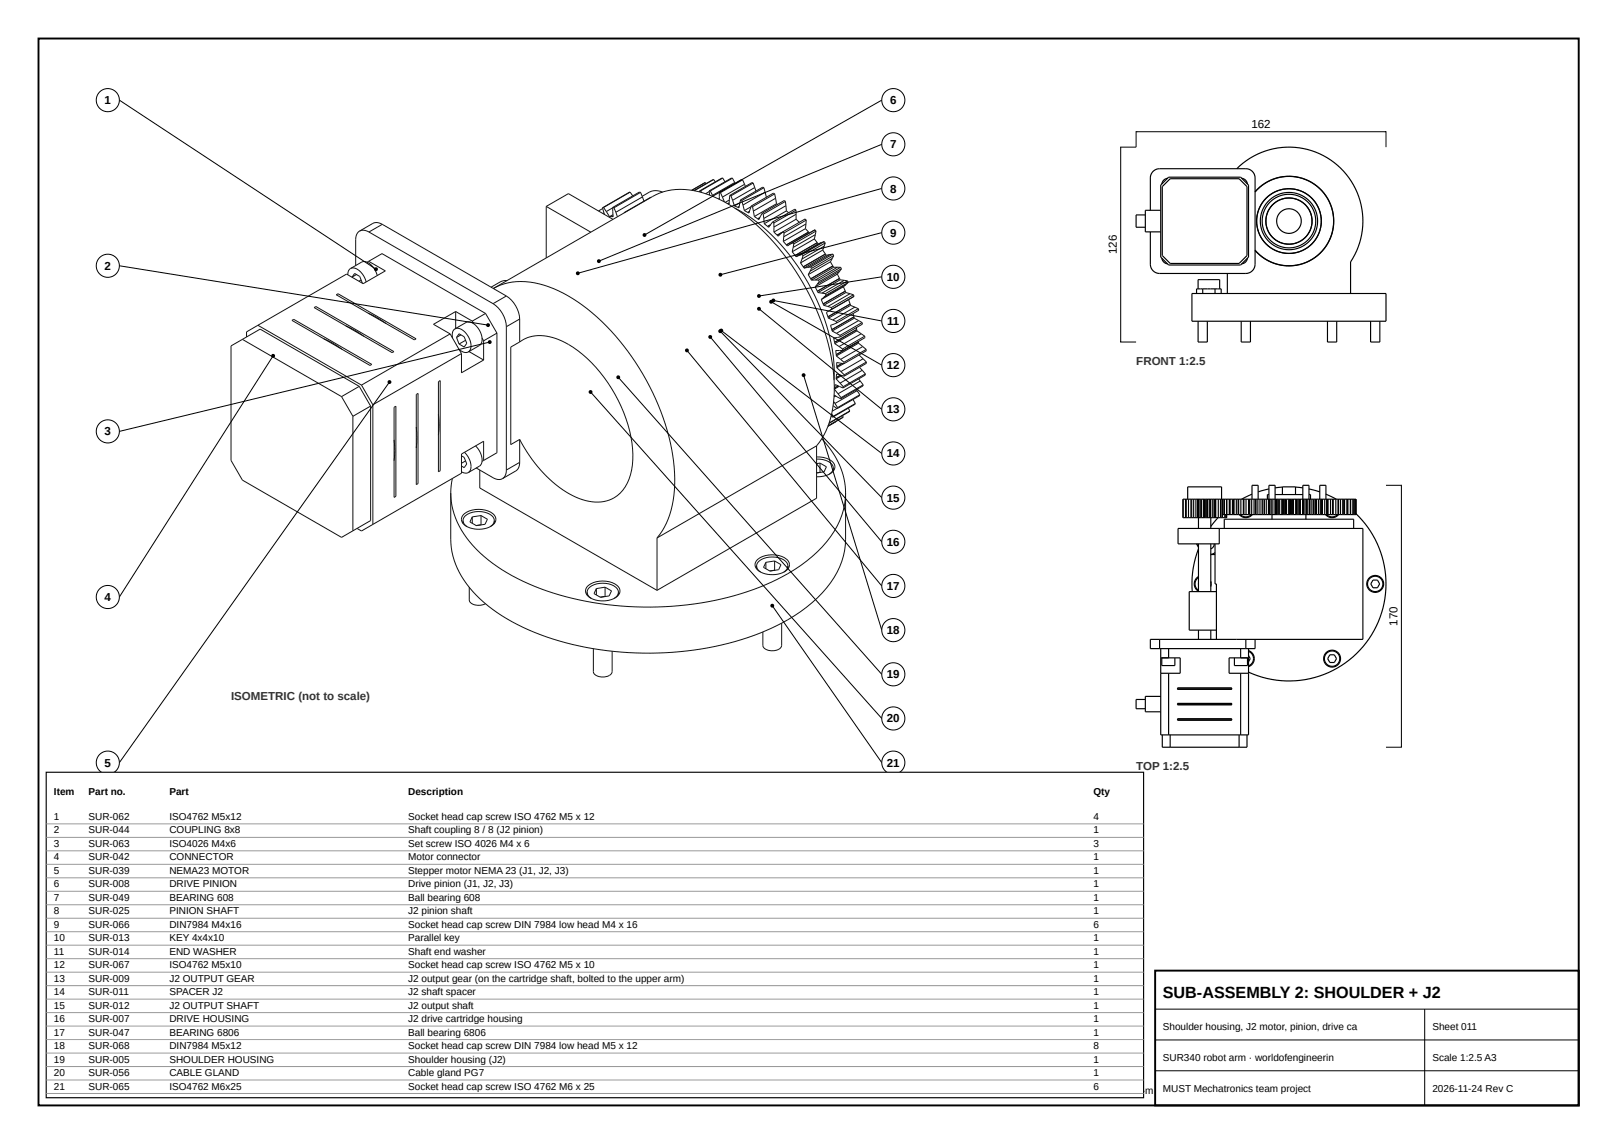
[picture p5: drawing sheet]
<svg xmlns="http://www.w3.org/2000/svg" width="420mm" height="297mm" viewBox="0 0 420 297" stroke-linecap="round" stroke-linejoin="round" font-family="sans-serif">
<path d="M10 10h400v277h-400zM300 252h110v35h-110z" fill="none" stroke="#000" stroke-width=".5"/>
<path d="M31 26l66.6 43.9M359.9 38.2v-4h-64.9v4h-4v50.6h4M359.9 126h4v68h-4M300 262h110M300 270h110M300 278h110M370 262v25" fill="none" stroke="#000" stroke-width=".26"/>
<g fill="none" stroke="#111" stroke-width=".26">
<path d="M99.3 58.2a2.45 2.45 0 0 0-2.5-.2l-3.4 2M99.3 58.2l28.8 16.7M99.3 58.2l-3.5 2M141.9 53.6l5.7-3.3 11.6 6.7M141.9 53.6v13.4M141.9 53.6l11.5 6.7M156.5 54l.5 1.7M156.5 54.1l-1.1 .7M156.7 53.9l.8 1M156.7 53.9l-.2 .1M156.8 55.3l-.3 .1M157.5 54.9l.8 1.4"/>
<path d="M159 56.2h.1M159 56.2l-.7 .1M159.1 53.9h.3M159.1 53.9l.1 2.4-.2-.1M159.1 54l-1.6 .9M159.2 55.7l-.9 .6M159.2 56.1l-.2 .1M159.4 53.9l.5 1.2M159.9 55.1l.5 1.2M162.1 55.2h.1M162.1 55.2v.1M163.6 49.9l-6.9 4"/>
<path d="M163.6 49.9l.7 1M163.6 49.9l-7.1 4.1M166.4 50l-7 3.9M166.4 50l.4 1.1M166.4 50l-.4-.1-6.9 4M166.8 51.1l-6.9 4M166.8 51.1l.4 1.1M169.1 51.2l-7 4M172.1 49.9a4 4 0 0 0-3.5 0l-1.8 1.1M179.6 49.4l3.6-2zM181.7 49.6v.2M181.9 49.6l.3 .4"/>
<path d="M181.9 49.6h-.2M183.2 47.4l.2 .3M184.2 49.6h.3M184.2 49.6l.1 1.1M184.2 49.7l-1 .6M184.5 49.6l.5 1.1M185 50.7l.2 .3M185.3 46.6l-5.1 2.9M185.3 46.6l.5 .6M185.3 46.6l-5 2.9M186.8 49.9l.3 .1M186.8 49.9v1.9"/>
<path d="M186.8 51.5l-.2 .1M187.1 50l.5 1.2M187.6 51.2l.5 1.2M187.7 46.2l-6 3.4M187.7 46.2l.6 1M187.7 46.2l-5.8 3.4M188.8 52.8l.3 .1M189.1 52.9h.1M189.4 52.7l-.3 .2M189.4 51.9l-1.1 .6M189.5 50.7l.3 .1M189.5 50.7l-.2 2.3-.2-.1"/>
<path d="M189.8 50.8l.5 1.2M190.2 46.3l-.3-.1-5.7 3.4M190.2 46.3l.6 1.1M190.2 46.3l-5.7 3.3M190.3 52l.4 1.5M190.7 53.5l.9 .3M190.8 47.4l.1 .2M190.8 47.4l-5.8 3.3M190.8 54a49.3 49.3 0 0 1 20.7 22.5 45.7 45.7 0 0 1 5.1 22.2M191.6 53.8v.1M192 53.7l-.4 .2M192 53.6l-.4 .2"/>
<path d="M192.1 52.7l-1.4 .8M192.3 51.9l.3 .2M192.3 51.9l-.4 2.1-.3-.1M192.6 52.1l.3 1.1M192.9 46.7l-.3-.1-5.8 3.3M192.9 46.7l.5 1.2M192.9 46.7l-5.8 3.3M192.9 53.2l.4 1.5M193.3 54.7l.9 .5M193.4 47.9l.2 .5M193.4 47.9l-5.8 3.3M194.2 55.2h.1"/>
<path d="M194.6 55l-.4 .2M194.6 54.9l-.4 .3M195 53.7l-1.7 1M195.1 53.5l.3 .2M195.1 53.5l-.6 1.8-.3-.1M195.4 53.7l.3 1.1M195.6 47.5l-.3-.1-5.8 3.3M195.6 47.5l.4 1.2M195.6 47.5l-5.8 3.3M195.7 54.8l.2 1.4M195.9 56.2l.9 .6M196 48.7l.3 .9"/>
<path d="M196 48.7l-5.7 3.3M196.8 56.8h.1M197.3 56.6l-.5 .2M197.3 56.5l-.5 .3M197.9 55.4l.3 .2M197.9 55.4l-.8 1.6-.3-.2M198.2 55.6l.2 1.1M198.4 56.7l.1 1.4M198.4 48.7l-.3-.1-5.8 3.3M198.4 48.7l.3 1.2M198.4 48.7l-5.8 3.4M198.5 58.1l.8 .7"/>
<path d="M198.7 49.9l.3 1.3M198.7 49.9l-5.8 3.3M199.3 58.8h.1M200.1 58.4l-.7 .4M200.1 58.4l-.8 .4M200.7 57.6l.3 .3M200.7 57.6l-1.1 1.4-.2-.2M201 57.9v1.1M201 59v1.3M201.2 50.3l-.3-.2-5.8 3.4M201.2 50.3l.2 1.2M201.2 50.3l-5.8 3.4"/>
<path d="M201.4 51.5l.3 1.4M201.4 51.5l-5.7 3.3M201.7 52.9l.2 .2M201.7 52.9l-5.8 3.3M204 52.3l-.3-.2-5.8 3.3M204 52.3l.1 1.1M204 52.3l-5.8 3.3M204.1 53.4l.1 1.4M204.1 53.4l-5.7 3.3M204.2 54.8l.6 .4M204.2 54.8l-5.7 3.3M206.7 54.6l-.3-.3-5.7 3.3"/>
<path d="M206.7 54.6v1M206.7 54.6l-5.7 3.3M206.7 55.6v1.3M206.7 56.9l.9 .8M206.7 56.9l-5.7 3.4M206.7 55.6l-5.7 3.4M209.2 59.4l.8 .9M209.2 59.4l-5.8 3.3M209.3 58.2l-.1 1.2M209.3 58.2l-5.8 3.3M209.4 57.2l-.3-.3-5.8 3.3M209.4 57.2l-.1 1"/>
<path d="M209.4 57.2l-5.8 3.3M211.6 59.7l-7.1 4.2-.3-.3M211.6 59.7l.3 .3M211.6 59.7l-5.7 3.3 .3 .3M81.6 79.8l.4-.2 20.3 11.7-.5 .2zM87.3 76.5l.5-.2 20.3 11.7-.5 .2zM91 69.7l2.9-1.6a2.99 2.99 0 0 1 3.4 1.9l.7 1.5M91 69.7a2.97 2.97 0 0 1 3.4 1.9l.7 1.6M91 69.7l-.1 .1a1.77 1.77 0 0 0-.6 1.5M91.4 71.9l.7-.9 1.3 .8 .7 1.7M91.4 71.9l.1 .1M92.6 71.3l-1.2 .6"/>
<path d="M93.4 60a2.42 2.42 0 0 0-1 2.2v6.7M93.4 60a2.43 2.43 0 0 1 2.4 .2M93.8 72.7l-.6 .3M94.1 73.5h.1M95.7 67.8l4.4 2.5-5.8 3.3-4.3-2.4-23 13.2M95.7 67.8l3.5-1.9 26.9 15.5M95.7 67.8l-.4 .3M95.8 60.2l32.2 18.6M128 78.8a7.6 7.6 0 0 1 3.5 6M128.1 74.9l41.4-23.9a17.5 17.5 0 0 1 15.6 0 50.6 50.6 0 0 1 21.4 19.2 57.4 57.4 0 0 1 10.2 31.6 22.1 22.1 0 0 1-4.6 13.9M128.1 74.9a17.6 17.6 0 0 1 15.6 0 51.3 51.3 0 0 1 22.4 20.8 56.9 56.9 0 0 1 9.1 30.1 22 22 0 0 1-4.6 13.9M128.1 74.9l3.4 1.9"/>
<path d="M131.5 76.8a7.7 7.7 0 0 1 3.5 6M131.5 76.8l-3.5 2M131.7 72.8l-1.4 .2-2.8 1.6M201 60.3l.8 .8M201.8 61.1h.1M203.2 60.3l-1.4 .8M203.3 60.2l-1.5 .9M203.3 60.2l.3 .3M203.3 60.2l-1.2 1.1-.3-.2M203.4 62.7l.8 .9M203.5 61.5l-.1 1.2M203.6 60.5l-.1 1"/>
<path d="M204.2 63.6h.1M205.7 65.4l.8 .9M206 64.2l-.3 1.2M206.2 63.3l-.2 .9M206.5 66.3v.1M206.5 66.4l.2 .2M207.6 66.3l-.9 .3M207.9 68.3l.7 1M208.3 67.2l-.4 1.1M208.3 66.1l.2 .3M208.3 66.1l-.7 .2M208.5 66.4l-.2 .8"/>
<path d="M208.6 69.3l.2 .3M209.8 69.4l-1 .2M209.9 71.3l.6 1.1M210 60.3h.1M210 60.3l-5.8 3.3M210 60.3l.2 .2M210.4 70.4l-.5 .9M210.5 69.3l.3 .4M210.5 69.3l-.7 .1M210.5 72.4h.1M210.6 72.4l.1 .3M210.8 69.7l-.4 .7"/>
<path d="M211.5 62l.7 1M211.5 62l-5.8 3.4M211.7 74.5l.6 1.1M211.7 72.7h.8M211.7 72.7h-1M211.7 60.9l-.2 1.1M211.7 60.9l-5.7 3.3M211.9 60l-.2 .9M211.9 60l-5.7 3.3M212.2 63h.1M212.2 63l-5.7 3.3M212.3 63l.2 .3"/>
<path d="M212.3 75.6h.1M212.3 63l-5.8 3.4M212.3 75.6l.1 .4M212.3 73.7l-.6 .8M212.4 76l1.1 .1M212.5 63.3l-5.8 3.3M212.5 72.7l.3 .4M212.8 73.1l-.5 .6M213.3 77.8l.5 1.1M213.3 63l-.8 .3M213.3 63l-5.7 3.3M213.5 76.1l.8 .1"/>
<path d="M213.7 64.9l.7 1.1M213.7 64.9l-5.8 3.4M213.8 78.9h.1M213.8 78.9l.1 .4M213.9 79.3l1.1 .3M214 77.2l-.7 .6M214 63.9l-.3 1M214 63.9l-5.7 3.3M214 62.7l-.7 .3M214 62.7l.3 .4M214 62.7l-5.7 3.4M214.3 63.1l-.3 .8"/>
<path d="M214.3 63.1l-5.8 3.3M214.3 76.2l.2 .4M214.4 66l.2 .3M214.4 66l-5.8 3.3M214.5 76.6l-.5 .6M214.6 66.3l-5.8 3.3M215 79.6l.9 .2M215.5 66.1l-.9 .2M215.5 66.1l-5.7 3.3M215.7 68l.6 1.1M215.7 68l-5.8 3.3M215.9 79.8l.1 .4-.6 .4"/>
<path d="M216.1 67.1l-.4 .9M216.1 67.1l-5.7 3.3M216.3 66l-.8 .1M216.3 66l.2 .4M216.3 66l-5.8 3.3M216.3 69.1h.1M216.3 69.1l-5.8 3.3M216.3 69.1l.2 .3M216.3 69.1l-5.7 3.3M216.5 69.4l-5.8 3.3M216.5 66.4l-.4 .7M216.5 66.4l-5.7 3.3"/>
<path d="M217.5 71.2l.5 1.1M217.5 71.2l-5.8 3.3M217.5 69.4h-1M217.5 69.4h.8M217.5 69.4l-5.8 3.3M218 72.3h.1M218 72.3l-5.7 3.3M218 72.3l.2 .3M218.1 70.4l-.6 .8M218.1 70.4l-5.8 3.3M218.2 72.6l1 .2M218.2 72.6l-5.8 3.4"/>
<path d="M218.3 69.4l.2 .4M218.3 69.4l-5.8 3.3M218.5 69.8l-.4 .6M218.5 69.8l-5.7 3.3M219 74.4l.5 1.2M219 74.4l-5.7 3.4M219.2 72.8l.9 .1M219.2 72.8l-5.7 3.3M219.5 75.6h.1M219.5 75.6l-5.7 3.3M219.5 75.6l.2 .3M219.7 75.9l1.1 .3"/>
<path d="M219.7 75.9l-5.8 3.4M219.7 73.8l-.7 .6M219.7 73.8l-5.7 3.4M220.1 72.9l.2 .4M220.1 72.9l-5.8 3.3M220.3 73.3l-.6 .5M220.3 73.3l-5.8 3.3M220.4 77.8l.4 1.1M220.8 76.2l.8 .3M220.8 76.2l-5.8 3.4M220.8 78.9h.1M220.8 78.9l-5.8 3.3"/>
<path d="M220.8 78.9l.1 .4M220.8 78.9l-5.8 3.4M220.9 79.3l1.1 .4M220.9 79.3l-5.8 3.3M221.6 76.5l.2 .4M221.6 76.5l-5.7 3.3M221.8 76.9l-.6 .4M221.8 76.9l-7.2 4.2 .4 1.1M222 79.7l.9 .4M222 79.7l-5.7 3.4M62.9 88.1l25.8 14.9M67 84.4l26.9 15.6"/>
<path d="M67 84.4l-3 1.8v1.3M75.8 83.2l.5-.3 20.2 11.7-.4 .3zM84.1 87.9l2.3 1.2 2.4 1.5M89.8 84.6l2.4 1.2 2.3 1.5M93.9 100l2.9 5.1M95.6 81.3l2.3 1.1 2.4 1.6M113.9 99.1l.4-.3v23.4l-.4 .3zM116.9 86.7l-23 13.3M116.9 86.7l2.9 5.1M118.2 85.4l2.8-1.7a2.86 2.86 0 0 1 3.3 1.7 3.5 3.5 0 0 1 .4 4.2l-3.1 1.8M118.2 85.4a2.85 2.85 0 0 1 3.2 1.7 3.5 3.5 0 0 1 .4 4.2l-.2 .1M118.2 85.4a2.15 2.15 0 0 0-.7 2.4"/>
<path d="M118.3 80.9l-5.7 3.3 4.3 2.5M118.3 80.9l4.3 2.5M118.3 80.9v4.4M118.6 87.6l.6-.9 1.3 .7 .7 1.7-.7 1-1.3-.8M118.6 87.6l.6 1.7M119.2 90.7a2.18 2.18 0 0 0 2.4 .7M119.7 86.9l-1.1 .7M119.8 91.8l-23 13.3M119.8 91.8v5l5.8-3.3M120.9 88.3l-1.7 1M121.8 91.3l3.8 2.2M122.6 83.4l.5 .7"/>
<path d="M125.2 87.8l.4 .7M125.6 88.5v5M126.1 81.4l-3.5 2M126.1 81.4l3 5.1M129.1 86.5l-3.5 2M129.1 86.5v31l-3.5 2M131.5 84.8v37.2M135 88.8a10.1 10.1 0 0 1 10.2-.6 33.4 33.4 0 0 1 16.1 17.3 27.3 27.3 0 0 1 2.4 17.7 9.1 9.1 0 0 1-12.4 6.5 29.9 29.9 0 0 1-15.2-13.5l-1.1-2.1M135 82.8v6M135 88.8l-2.4 1.3v25.3l2.4-1.3M135 82.8l-3.5 2M215 82.2v.1"/>
<path d="M215 82.3l.1 .3M215.1 82.6l1.2 .5M216 85.6h.1M216 85.6l.1 .3M216.1 85.9l1.1 .6M216.3 83.1l.9 .4M216.7 88.9h.1M216.8 89.2l1.1 .8M217.1 98.3l1.1 1.2M217.2 83.5l.1 .4M217.2 98.1l-.1 .2M217.2 92.1v.3"/>
<path d="M217.2 92.1h.1M217.2 98v.1M217.2 92.4l1.1 .9M217.2 86.5l.9 .6M217.3 83.9l-1.6 .5 .3 1.2M217.3 95.5l1.1 1M217.3 95.1v.4M217.9 90l.9 .6M218.1 87.1l.1 .4M218.2 99.5l.8 .9M218.2 87.5l-1.7 .3 .3 1.4M218.3 97.4l-1.1 .7"/>
<path d="M218.3 93.3l.9 .7M218.4 96.5l.8 .8M218.6 97.5l-1.5 .8M218.7 94.3l-1.4 .8M218.7 94.3l-1.4 .9M218.8 90.6l.1 .4M218.9 91h-1.9l.2 1.1M219.2 94.4l-1.9 1.1M219.2 94v.4M219.2 94.4l-1.9-.3v1M219.2 97.7l-1.9-.6-.1 .9M219.2 97.3v.4"/>
<path d="M221.5 81.4l.3 .9M221.8 82.3h.1M221.8 82.3l-5.8 3.3M221.8 82.3l.1 .3M221.9 82.6l1.1 .6M221.9 82.6l-5.8 3.3M222.4 85.1l.1 .4M222.5 85.5v.4M222.5 85.5l-5.8 3.4M222.5 85.9l1.2 .7M222.5 85.9l-5.7 3.3M222.9 80.1l.1 .4-5.7 3.4"/>
<path d="M222.9 80.1l-5.7 3.4M222.9 88.7h.1M222.9 88.7v.1M222.9 88.8l.1 .3M222.9 88.8l-5.7 3.3M222.9 88.7l-5.7 3.4M223 89.1l1.1 .9M223 89.1l-5.8 3.3M223 98.4l.4 .5M223 83.2l.9 .5M223 83.2l-5.8 3.3M223.1 92.2l1 .9"/>
<path d="M223.2 95.4l.7 .7M223.4 98.9l.8 1M223.4 98.9l-5.8 3.3M223.7 86.6l.9 .7M223.7 86.6l-5.8 3.4M223.9 83.7l.1 .4-5.8 3.4M223.9 83.7l-5.8 3.4M223.9 96.1l.8 1M223.9 96.1l-5.7 3.4M224.1 90l.8 .7M224.1 90l-5.8 3.3M224.1 93.1l.9 .9"/>
<path d="M224.1 93.1l-5.7 3.4M224.2 99.9l-.1 .3-5.8 3.3M224.2 99.9l-5.8 3.3M224.6 87.3v.4l-5.7 3.3M224.6 87.3l-5.8 3.3M224.7 97.1v.3l-5.8 3.3M224.7 97.1l-5.7 3.3M224.9 90.7l.1 .4-5.8 3.3M224.9 90.7l-5.7 3.3M225 94v.3l-5.8 3.4M225 94l-5.8 3.3M88.7 103l2.9 5.1"/>
<path d="M91.6 108.1v29.7M93.3 100.3l-25.7-14.9-7.6 4.4v29.7l2.9 5.1 25.8 14.9 2.9-1.7M93.3 100.3l2.9 5.1M93.3 100.3l-4.6 2.7M96.2 105.4v29.8l-4.6 2.6M96.2 105.4l-4.6 2.7M96.8 105.1v31M102.3 114.2l.2 2.8-.2 2.6M102.3 105.7l.5-.2v23.4l-.5 .2zM108.1 110.9l.2 2.8-.2 2.6M108.1 102.4l.5-.3v23.4l-.5 .3zM113.9 107.5l.1 2.9-.1 2.6"/>
<path d="M119.8 118.3l.7 .4 .7 1.8-.7 .9-.7-.4M120.6 117.4a4.8 4.8 0 0 1 1.5 4.7l-.5 .6M120.9 119.7l-1.1 .6M123.5 115.8a4.8 4.8 0 0 1 1.5 4.6l-.5 .6-2.9 1.7M125.6 119.5v-4.9l-5.8 3.3v5l-23 13.2M125.6 119.5l-.4 .3M135 114.1v5.9M212.1 118.6a4.7 4.7 0 0 1 4.5 1.8 2.01 2.01 0 0 1-1.4 2.8l-1.3 .4-1.8 .2M212.1 119.2a4.2 4.2 0 0 1 4.2 1.9l.1 .4M212.1 115.7v13.6l-41.5 24M212.1 115.7l-41.5 24M213.4 113.9a20.6 20.6 0 0 1 6.2 14.1"/>
<path d="M215.8 108l.4 .3M215.9 108h-.1M216 107.4l.4 .7M216.4 105.4l1 .7M216.4 108.1l-.2 .2M216.5 104.3l.3 .4M216.6 102.9l.3-.2-.3 .2M216.6 102.6l1.7 .9M216.7 101l.9 1.2M216.7 100.8v.2M216.7 100.7v.1M216.8 104.7l.7 1.1"/>
<path d="M217 109.5l-2 1.2M217 102.8l-.4 .3M217.4 106l-1.3 .7M217.5 105.8l-.1 .3M217.6 102.2l.8 1M217.7 100.2l-1 .6M217.9 100.3l-1.2 .7M218.4 103.2l-.1 .3M218.8 107.9l.2 .4M218.9 100.7l-2-.9-.2 .9M219 108.3l-4 2.3M219 108.3l-3.9 2.3"/>
<path d="M219 100.4l-.1 .3M220.3 106l.4 .7M220.7 106.7l-5.4 3.2M220.7 106.7l-5.4 3.1M221.5 103.7l.6 1.1M222.1 104.8l-5.9 3.5M222.1 104.8l-5.7 3.3M222.4 101.2l.2 .2M222.6 101.4l.7 1.1M222.6 101.4l-5.8 3.3M223.3 102.5l-.1 .3-5.8 3.3M223.3 102.5l-5.8 3.3"/>
<path d="M96.8 136.1l-2.9 1.8-1.2-.7M117.1 128v12a22.1 22.1 0 0 0 8.6 16.4 58.1 58.1 0 0 0 28.3 12 82.3 82.3 0 0 0 46.4-5.3 37.4 37.4 0 0 0 16.2-13.2 19 19 0 0 0 3-9.9v-12M117.1 128a22.1 22.1 0 0 0 8.6 16.5 58.3 58.3 0 0 0 28.3 11.9 82.3 82.3 0 0 0 46.4-5.3 37.4 37.4 0 0 0 16.2-13.1 19 19 0 0 0 3-10M117.5 124.2l-.4 3.8M119.8 122.5l1 .3 .8-.1M120.2 135.2a2.53 2.53 0 0 1 2.5-2.2 4.8 4.8 0 0 1 5.6 1.7l.1 .5M120.2 135.2l.3 .8 .8 .7M120.2 135.2v.7M120.4 133.6a6.3 6.3 0 0 1 8 .2 1.86 1.86 0 0 1-.9 2.8 6.5 6.5 0 0 1-7.2-.7 1.67 1.67 0 0 1 .1-2.3zM122.6 134.2v1.7M123.7 121.5l4.3 2.5a2.43 2.43 0 0 0 2.5 .3M124.6 122v4.7l46 26.6"/>
<path d="M124.9 133.8l1.7 1-.6 1.3-2.3 .4-1.7-1 .6-1.3M124.9 133.8l-2.3 .4M124.9 133.8v2.4M124.9 136.2l.1 .1M124.9 136.2l-1.2 .2M128.4 135.2l-.3 .8-.8 .7M128.4 135.2v.7M131.5 122a2.42 2.42 0 0 1-1 2.3M135 120a2.46 2.46 0 0 1-1.1 2.3l-3.4 2M135 120l-3.5 2M170.6 139.7v13.6M213 120.2l1.6 1-.6 1.3-1.9 .3 .9-.2"/>
<path d="M213 120.2l-.9 .2M213 120.2v2.4M213 122.6h.1M216.4 121.5l-.3 .9-.7 .7M216.4 121.5v.8M121.9 152.5v3.3a2.27 2.27 0 0 0 2.9 1.3l1.3-.4M152.5 153.8a2.55 2.55 0 0 1 2.5-2.2 4.8 4.8 0 0 1 5.5 1.7l.1 .5M152.5 153.8l.2 .8 .8 .7M152.5 153.8v.7M152.6 152.2a6.3 6.3 0 0 1 8.1 .2 1.85 1.85 0 0 1-1 2.9 6.5 6.5 0 0 1-7.2-.8 1.66 1.66 0 0 1 .1-2.3zM154.9 152.8v1.7M157.1 152.4l1.7 1-.6 1.3-2.3 .4-1.6-1 .6-1.3"/>
<path d="M157.1 152.4l-2.2 .4M157.1 152.4v2.4M157.1 154.8l.1 .1M157.1 154.8l-1.2 .2M160.6 153.8l-.3 .8-.8 .7M160.6 153.8v.7M196.5 146.9a2.55 2.55 0 0 1 2.5-2.1 4.8 4.8 0 0 1 5.5 1.7l.1 .4M196.5 146.9l.3 .9 .7 .7M196.5 146.9v.8M196.6 145.4a6.3 6.3 0 0 1 8.1 .2 1.85 1.85 0 0 1-1 2.8 6.5 6.5 0 0 1-7.2-.7 1.66 1.66 0 0 1 .1-2.3zM198.9 146v1.7M201.2 145.6l1.6 1-.6 1.3-2.3 .4-1.6-1 .6-1.3"/>
<path d="M201.2 145.6l-2.3 .4M201.2 145.6v2.4M201.2 148v.1M201.2 148l-1.3 .2M204.6 146.9l-.3 .9-.7 .7M204.6 146.9v.8M154.1 168.4v6a2.26 2.26 0 0 0 2.9 1.3l1.3-.3 .6-.8 .1-5.5M203 161.8v5.7a2.64 2.64 0 0 1-3.7 1.3l-.8-.5-.4-.5v-3.7"/>
</g>
<g fill="none" stroke="#000" stroke-width=".3">
<path d="M297.4 55.8h-2.4v3.2h2.4M298.7 54.6v-8.4a2.39 2.39 0 0 1 2.4-2.4h22.4a2.39 2.39 0 0 1 2.4 2.4v22.4a2.41 2.41 0 0 1-2.4 2.4h-22.4a2.41 2.41 0 0 1-2.4-2.4v-8.4M301.4 54.6h-4v5.6h4M303.2 46.3l-1.1 .6-.4 .9M303.5 46h18.7l2 2.1v18.7l-2 2h-18.7l-2.1-2v-18.7zM303.9 46.4h17.9l2 2.1v17.9l-2 2h-17.9l-2.1-2v-17.9zM321.2 43.8a19.2 19.2 0 0 1 25.7-1.3 19.2 19.2 0 0 1 3.8 25.5v8.2M322.5 46.3l1.1 .6 .4 .9M325.9 49.8a11.6 11.6 0 0 1 16.9-.8 11.6 11.6 0 0 1 0 16.8 11.6 11.6 0 0 1-16.9-.8 11.6 11.6 0 0 0 16.8 .8 11.6 11.6 0 0 0 0-16.8 11.6 11.6 0 0 0-16.8 .8M301.7 67l.6 1.1 .9 .4M309.5 76.2h50.4v7.2h-50.4zM310.7 76.2v-1.2h6.4v1.2"/>
<path d="M311.1 75v-2.4h5.6v2.4M312.3 75v1.2M315.5 75v1.2M318.7 71v5.2M324 67l-.6 1.1-.9 .4M311.1 83.4v5.4h2.4v-5.4M322.3 83.4v5.4h2.4v-5.4M344.7 83.4v5.4h2.4v-5.4M355.9 83.4v5.4h2.4v-5.4M305.9 137.2h10.7v4h-10.7zM307.9 129.6v4.8M308 129.6v4.8"/>
<path d="M308.4 129.6v-3.2h8.8v3.2M308.7 129.6v4.8M309.3 129.6v4.8M309.5 129.6v4.8M310 129.6v4.8M310.6 129.6v4.8M311.1 129.6v4.8M311.2 129.6h-4v4.8h11.3v-4.8M311.2 129.6h1.6M311.2 129.6v4.8M311.2 134.4v2.8M311.4 129.6v4.8"/>
<path d="M311.7 129.6v4.8M312.1 129.6v4.8M312.6 129.6v4.8M312.8 129.6v4.8M312.8 129.6h.9M313 129.6v4.8M313.2 129.6v4.8M313.5 129.6v4.8M313.6 129.6v4.8M313.7 129.6h.7M313.7 129.6v4.8M314.2 129.6v4.8"/>
<path d="M314.4 129.6v4.8M314.4 129.6h1.1M314.4 134.4v2.8M314.8 129.6v4.8M315.3 129.6v4.8M315.5 129.6h36.6v4h-34.6v-4M315.5 129.6v4.8M315.6 129.6v4.8M315.7 129.6v4.8M316.3 134.4l-1.9 2.3M316.4 129.6v4.8M316.6 137.2h37.3v28.8h-52.8"/>
<path d="M317 129.6v4.8M317.1 129.6v4.8M317.5 129.6v4.8M317.9 129.6v4M317.9 137.2v-2.4h33.6v2.4M318 129.6v4M318.1 133.6v.8M318.2 133.6v.8M318.6 129.6v4M319.2 129.6v4M319.3 129.6v4M319.5 129.6v4"/>
<path d="M320.1 129.6v4M320.4 129.6v4M320.5 129.6v4M321.1 129.6v4M321.5 129.6v4M321.7 129.6v4M321.8 133.6a2.21 2.21 0 0 0 3.4 0M322.1 133.6a2.01 2.01 0 0 0 2.9 0M322.3 129.6v4M322.9 129.6v4M323 129.6v4M323.6 129.6v4"/>
<path d="M324.3 129.6v4M324.4 129.6v4M324.6 129.6v4M325.1 129.6v4M325.1 128.3l-2.6 1.3M325.1 129.6v-3.6h1.6v3.6M325.7 129.6v4M326 129.6v4M326.2 129.6v4M326.7 129.6v4M327.2 129.6v4M327.8 129.6v4"/>
<path d="M328 129.6v4M328.4 129.6v4M328.9 129.6v4M329.4 129.6v4M329.5 126.9l-2.8 .8M329.5 128.4h-.4v1.2M329.6 129.6v4M329.8 129.6v4M330.1 129.6v4M330.3 133.6v1.2M330.6 129.6v4M331.1 129.6v-3.6h-1.6l.1 7.6"/>
<path d="M331.1 128.4h7.2M331.2 129.6v4M331.3 129.6v4M331.4 129.6v4M331.5 129.6v4M331.7 129.6v4M332 129.6v4M332.3 129.6v4M332.9 129.6v4M333 126.5l-1.9 .2M333 128.4v-2h3.4v2M333.1 129.6v4"/>
<path d="M333.3 129.6v4M333.4 129.6v4M333.6 129.6v4M333.9 129.6v4M334.1 129.6v4M334.7 129.6v4M334.9 129.6v4M335.2 129.6v4M335.4 129.6v4M335.6 129.6v4M335.7 129.6v4M335.9 129.6v4"/>
<path d="M336.4 126.5l1.9 .2M336.5 129.6v4M336.7 129.6v4M337 129.6v4M337.3 129.6v4M337.5 129.6v4M337.6 129.6v4M337.7 129.6v4M338.5 129.6v4M338.9 129.6v4M339.1 133.6v1.2M339.2 129.6v4"/>
<path d="M339.4 129.6v4M339.9 126.9l2.8 .8M339.9 129.6v-3.6h-1.6v7.6M339.9 128.4h.4v1.2M340 129.6v4M340.2 129.6v4M340.7 129.6v4M341.1 129.6v4M341.3 129.6v4M341.7 129.6v4M341.9 129.6v4M342.4 129.6v4"/>
<path d="M342.7 129.6v-3.6h1.6v3.6M342.9 129.6v4M343 129.6v4M343.3 129.6v4M343.4 129.6v4M344 129.6v4M344.2 133.6a2.21 2.21 0 0 0 3.4 0M344.3 128.3l2.7 1.3M344.5 129.6v4a2.01 2.01 0 0 0 2.9 0M344.7 129.6v4M344.9 129.6v4M345.5 129.6v4"/>
<path d="M346.1 129.6v4M346.2 129.6v4M346.9 129.6v4M347.5 129.6v4M347.6 129.6v4M348.1 129.6v4M348.7 129.6v4M348.9 129.6v4M349.2 129.6v4M349.8 129.6v4M349.9 129.6v4M350.1 129.6v4"/>
<path d="M350.7 129.6v4M350.8 129.6v4M351.4 129.6v4M351.8 129.6v4M351.9 129.6v4M352.1 129.6v4M352.1 133.4a25.2 25.2 0 0 1 3.5 32.3 25.2 25.2 0 0 1-31.4 8.8M310.7 141.2l.5 .9M311.1 141.2l.1 .7M311.2 142.5a25.1 25.1 0 0 0-1.6 11.1M311.2 149.7a2.21 2.21 0 0 0 0 3.8M311.2 149.9a2 2 0 0 0 0 3.4"/>
<path d="M311.2 151.5v.2M311.2 141.2v12.4M314.4 150.9v1.4M314.4 141.2v12.4M315.3 141.2l-.2 .8-.7 .5M315.5 141.2v10.4h.4v14.4M315.5 143.5l-1.1 .4 1.1 .1M315.9 153.6h-7.1v10h7.1M356.6 150.6h1.1l.6 1-.6 1h-1.1l-.6-1zM301.1 166h-2.4v2.4h2.4M301.1 168.4h22.4M301.1 166v2.4"/>
<path d="M301.4 168.4v22.4h22.8v-22.4M301.4 170.8h5.1v4h-5.1M303.5 168.4v2.4h-1.8v2h3.4v-2M303.5 174.8v16M305.8 178.6h14.1M305.8 179h14.1M305.8 178.6v.4M311.2 163.6v2.4M314.4 163.6v2.4M319.9 178.6v.4M322.2 168.4v2.4h1.8v2h-3.4v-2M322.2 174.8v16"/>
<path d="M323.5 166v2.4M324.2 168.9a2.2 2.2 0 0 1 1.5 2.1 2.2 2.2 0 0 1-1.5 2.1M324.2 169.1a1.99 1.99 0 0 1 1.3 1.9 1.99 1.99 0 0 1-1.3 1.9M324.2 170.2l.5 .8-.5 .8M324.2 170.8h-5v4h5M325.9 166v2.4h-2.4M345.4 170h1.1l.6 1-.6 1h-1.1l-.6-1zM297.4 181.6h-2.4v2.4h2.4M301.4 180.8h-4v4h4M301.8 190.8v3.2h22v-3.2M303.9 190.8v3.2M305.8 182.6h14.1"/>
<path d="M305.8 183h14.1M305.8 186.6h14.1M305.8 187h14.1M305.8 182.6v.4M305.8 186.6v.4M319.9 182.6v.4M319.9 186.6v.4M321.8 190.8v3.2"/>
<circle cx="334.7" cy="57.4" r="6"/>
<circle cx="334.7" cy="57.4" r="8.4"/>
<circle cx="334.7" cy="57.4" r="7.4"/>
<circle cx="334.7" cy="57.4" r="3.2"/>
<circle cx="334.7" cy="57.4" r="7"/>
<circle cx="357.1" cy="151.6" r="2.2"/>
<circle cx="357.1" cy="151.6" r="2"/>
<circle cx="345.9" cy="171" r="2.2"/>
<circle cx="345.9" cy="171" r="2"/>
</g>
<g fill="#000">
<path d="M291 37.9l.2 .6h-.3zM294.8 34.2l.5-.2v.4zM359.7 34l.5 .2-.5 .2zM290.9 88.5h.3l-.2 .6zM363.9 125.7l.2 .6h-.3zM363.8 193.7h.3l-.2 .6z"/>
<circle cx="97.6" cy="69.9" r=".5"/>
</g>
<circle cx="28" cy="26" r="3" fill="#fff"/>
<g fill="none" stroke="#000" stroke-width=".26">
<path d="M31 69l95.7 15.4"/>
<circle cx="28" cy="26" r="3"/>
</g>
<circle cx="126.7" cy="84.4" r=".5" fill="#000"/>
<circle cx="28" cy="69" r="3" fill="#fff"/>
<g fill="none" stroke="#000" stroke-width=".26">
<path d="M127.2 88.8l-96.2 23.2"/>
<circle cx="28" cy="69" r="3"/>
</g>
<circle cx="127.2" cy="88.8" r=".5" fill="#000"/>
<circle cx="28" cy="112" r="3" fill="#fff"/>
<g fill="none" stroke="#000" stroke-width=".26">
<path d="M70.9 92.4l-39.9 62.6"/>
<circle cx="28" cy="112" r="3"/>
</g>
<circle cx="70.9" cy="92.4" r=".5" fill="#000"/>
<circle cx="28" cy="155" r="3" fill="#fff"/>
<g fill="none" stroke="#000" stroke-width=".26">
<path d="M101.1 99.2l-70.1 98.8"/>
<circle cx="28" cy="155" r="3"/>
</g>
<circle cx="101.1" cy="99.2" r=".5" fill="#000"/>
<circle cx="28" cy="198" r="3" fill="#fff"/>
<g fill="none" stroke="#000" stroke-width=".26">
<path d="M229 26l-61.6 35"/>
<circle cx="28" cy="198" r="3"/>
</g>
<circle cx="167.4" cy="61" r=".5" fill="#000"/>
<circle cx="232" cy="26" r="3" fill="#fff"/>
<g fill="none" stroke="#000" stroke-width=".26">
<path d="M229 37.5l-73.5 30.3"/>
<circle cx="232" cy="26" r="3"/>
</g>
<circle cx="155.5" cy="67.8" r=".5" fill="#000"/>
<circle cx="232" cy="37.5" r="3" fill="#fff"/>
<g fill="none" stroke="#000" stroke-width=".26">
<path d="M229 48.9l-78.9 22"/>
<circle cx="232" cy="37.5" r="3"/>
</g>
<circle cx="150.1" cy="70.9" r=".5" fill="#000"/>
<circle cx="232" cy="48.9" r="3" fill="#fff"/>
<g fill="none" stroke="#000" stroke-width=".26">
<path d="M229 60.4l-41.9 10.9"/>
<circle cx="232" cy="48.9" r="3"/>
</g>
<circle cx="187.1" cy="71.3" r=".5" fill="#000"/>
<circle cx="232" cy="60.4" r="3" fill="#fff"/>
<g fill="none" stroke="#000" stroke-width=".26">
<path d="M229 71.9l-31.9 4.9"/>
<circle cx="232" cy="60.4" r="3"/>
</g>
<circle cx="197.1" cy="76.8" r=".5" fill="#000"/>
<circle cx="232" cy="71.9" r="3" fill="#fff"/>
<g fill="none" stroke="#000" stroke-width=".26">
<path d="M200.8 78l28.2 5.3"/>
<circle cx="232" cy="71.9" r="3"/>
</g>
<circle cx="200.8" cy="78" r=".5" fill="#000"/>
<circle cx="232" cy="83.3" r="3" fill="#fff"/>
<g fill="none" stroke="#000" stroke-width=".26">
<path d="M200.3 78.3l28.7 16.5"/>
<circle cx="232" cy="83.3" r="3"/>
</g>
<circle cx="200.3" cy="78.3" r=".5" fill="#000"/>
<circle cx="232" cy="94.8" r="3" fill="#fff"/>
<g fill="none" stroke="#000" stroke-width=".26">
<path d="M197.1 80.2l31.9 26.1"/>
<circle cx="232" cy="94.8" r="3"/>
</g>
<circle cx="197.1" cy="80.2" r=".5" fill="#000"/>
<circle cx="232" cy="106.3" r="3" fill="#fff"/>
<g fill="none" stroke="#000" stroke-width=".26">
<path d="M187.3 85.8l41.7 31.9"/>
<circle cx="232" cy="106.3" r="3"/>
</g>
<circle cx="187.3" cy="85.8" r=".5" fill="#000"/>
<circle cx="232" cy="117.7" r="3" fill="#fff"/>
<g fill="none" stroke="#000" stroke-width=".26">
<path d="M187 86l42 43.2"/>
<circle cx="232" cy="117.7" r="3"/>
</g>
<circle cx="187" cy="86" r=".5" fill="#000"/>
<circle cx="232" cy="129.2" r="3" fill="#fff"/>
<g fill="none" stroke="#000" stroke-width=".26">
<path d="M184.4 87.5l44.6 53.2"/>
<circle cx="232" cy="129.2" r="3"/>
</g>
<circle cx="184.4" cy="87.5" r=".5" fill="#000"/>
<circle cx="232" cy="140.7" r="3" fill="#fff"/>
<g fill="none" stroke="#000" stroke-width=".26">
<path d="M178.4 91l50.6 61.1"/>
<circle cx="232" cy="140.7" r="3"/>
</g>
<circle cx="178.4" cy="91" r=".5" fill="#000"/>
<circle cx="232" cy="152.1" r="3" fill="#fff"/>
<g fill="none" stroke="#000" stroke-width=".26">
<path d="M208.7 97.4l20.3 66.2"/>
<circle cx="232" cy="152.1" r="3"/>
</g>
<circle cx="208.7" cy="97.4" r=".5" fill="#000"/>
<circle cx="232" cy="163.6" r="3" fill="#fff"/>
<g fill="none" stroke="#000" stroke-width=".26">
<path d="M160.6 97.9l68.4 77.2"/>
<circle cx="232" cy="163.6" r="3"/>
</g>
<circle cx="160.6" cy="97.9" r=".5" fill="#000"/>
<circle cx="232" cy="175.1" r="3" fill="#fff"/>
<g fill="none" stroke="#000" stroke-width=".26">
<path d="M153.4 101.8l75.6 84.7"/>
<circle cx="232" cy="175.1" r="3"/>
</g>
<circle cx="153.4" cy="101.8" r=".5" fill="#000"/>
<circle cx="232" cy="186.5" r="3" fill="#fff"/>
<g fill="none" stroke="#000" stroke-width=".26">
<path d="M200.6 157.2l28.4 40.8"/>
<circle cx="232" cy="186.5" r="3"/>
</g>
<circle cx="200.6" cy="157.2" r=".5" fill="#000"/>
<circle cx="232" cy="198" r="3" fill="#fff"/>
<circle cx="232" cy="198" r="3" fill="none" stroke="#000" stroke-width=".26"/>
<path d="M12 200.5h285v84.5h-285z" fill="#fff"/>
<path d="M12 200.5h285v84.5h-285z" fill="none" stroke="#000" stroke-width=".3"/>
<g fill="none" stroke="#999" stroke-width=".26">
<path d="M12 213.9h285M12 217.4h285M12 220.9h285M12 224.4h285M12 227.9h285M12 231.4h285M12 234.9h285M12 238.4h285M12 241.9h285M12 245.4h285M12 248.9h285M12 252.4h285"/>
<path d="M12 255.9h285M12 259.4h285M12 262.9h285M12 266.4h285M12 269.9h285M12 273.4h285M12 276.9h285M12 280.4h285M12 283.9h285"/>
</g>
<text font-size="4.2" x="302" y="259">SUB-ASSEMBLY 2: SHOULDER + J2</text>
<g font-size="3">
<text x="27.2" y="27.1">1</text>
<text x="231.2" y="27.1">6</text>
<text x="325" y="33.2">162</text>
<text x="231.2" y="38.5">7</text>
<text x="231.2" y="50">8</text>
<text x="231.2" y="61.4">9</text>
<text x="27.2" y="70">2</text>
<text x="290" y="66" transform="rotate(-90 290 66)">126</text>
<text x="230.3" y="72.9">10</text>
<text x="230.4" y="84.4">11</text>
<text x="230.3" y="95.8">12</text>
<text x="230.3" y="107.3">13</text>
<text x="27.2" y="113">3</text>
<text x="230.3" y="118.8">14</text>
<text x="230.3" y="130.2">15</text>
<text x="230.3" y="141.7">16</text>
<text x="230.3" y="153.2">17</text>
<text x="27.2" y="156">4</text>
<text x="230.3" y="164.6">18</text>
<text x="362.9" y="162.5" transform="rotate(-90 362.9 162.5)">170</text>
<text x="230.3" y="176.1">19</text>
<text x="230.3" y="187.6">20</text>
<text x="27.2" y="199">5</text>
<text x="230.3" y="199">21</text>
</g>
<g font-size="3" fill="#333">
<text x="295.1" y="94.8">FRONT 1:2.5</text>
<text x="60" y="181.8">ISOMETRIC (not to scale)</text>
<text x="295.1" y="200">TOP 1:2.5</text>
</g>
<g font-size="2.6">
<text x="14" y="206.5">Item</text>
<text x="23" y="206.5">Part no.</text>
<text x="44" y="206.5">Part</text>
<text x="106" y="206.5">Description</text>
<text x="284" y="206.5">Qty</text>
<text x="14" y="212.9">1</text>
<text x="23" y="212.9">SUR-062</text>
<text x="44" y="212.9">ISO4762 M5x12</text>
<text x="106" y="212.9">Socket head cap screw ISO 4762 M5 x 12</text>
<text x="284" y="212.9">4</text>
<text x="14" y="216.4">2</text>
<text x="14" y="219.9">3</text>
<text x="23" y="216.4">SUR-044</text>
<text x="23" y="219.9">SUR-063</text>
<text x="44" y="216.4">COUPLING 8x8</text>
<text x="44" y="219.9">ISO4026 M4x6</text>
<text x="106" y="216.4">Shaft coupling 8 / 8 (J2 pinion)</text>
<text x="106" y="219.9">Set screw ISO 4026 M4 x 6</text>
<text x="284" y="216.4">1</text>
<text x="284" y="219.9">3</text>
<text x="14" y="223.4">4</text>
<text x="14" y="226.9">5</text>
<text x="23" y="223.4">SUR-042</text>
<text x="23" y="226.9">SUR-039</text>
<text x="44" y="223.4">CONNECTOR</text>
<text x="44" y="226.9">NEMA23 MOTOR</text>
<text x="106" y="223.4">Motor connector</text>
<text x="106" y="226.9">Stepper motor NEMA 23 (J1, J2, J3)</text>
<text x="284" y="223.4">1</text>
<text x="284" y="226.9">1</text>
<text x="14" y="230.4">6</text>
<text x="14" y="233.9">7</text>
<text x="23" y="230.4">SUR-008</text>
<text x="23" y="233.9">SUR-049</text>
<text x="44" y="230.4">DRIVE PINION</text>
<text x="44" y="233.9">BEARING 608</text>
<text x="106" y="230.4">Drive pinion (J1, J2, J3)</text>
<text x="106" y="233.9">Ball bearing 608</text>
<text x="284" y="230.4">1</text>
<text x="284" y="233.9">1</text>
<text x="14" y="237.4">8</text>
<text x="23" y="237.4">SUR-025</text>
<text x="44" y="237.4">PINION SHAFT</text>
<text x="106" y="237.4">J2 pinion shaft</text>
<text x="284" y="237.4">1</text>
<text x="14" y="240.9">9</text>
<text x="14" y="244.4">10</text>
<text x="23" y="240.9">SUR-066</text>
<text x="23" y="244.4">SUR-013</text>
<text x="44" y="240.9">DIN7984 M4x16</text>
<text x="44" y="244.4">KEY 4x4x10</text>
<text x="106" y="240.9">Socket head cap screw DIN 7984 low head M4 x 16</text>
<text x="106" y="244.4">Parallel key</text>
<text x="284" y="240.9">6</text>
<text x="284" y="244.4">1</text>
<text x="14" y="247.9">11</text>
<text x="14" y="251.4">12</text>
<text x="23" y="247.9">SUR-014</text>
<text x="23" y="251.4">SUR-067</text>
<text x="44" y="247.9">END WASHER</text>
<text x="44" y="251.4">ISO4762 M5x10</text>
<text x="106" y="247.9">Shaft end washer</text>
<text x="106" y="251.4">Socket head cap screw ISO 4762 M5 x 10</text>
<text x="284" y="247.9">1</text>
<text x="284" y="251.4">1</text>
<text x="14" y="254.9">13</text>
<text x="23" y="254.9">SUR-009</text>
<text x="44" y="254.9">J2 OUTPUT GEAR</text>
<text x="106" y="254.9">J2 output gear (on the cartridge shaft, bolted to the upper arm)</text>
<text x="284" y="254.9">1</text>
<text x="14" y="258.4">14</text>
<text x="14" y="261.9">15</text>
<text x="23" y="258.4">SUR-011</text>
<text x="23" y="261.9">SUR-012</text>
<text x="44" y="258.4">SPACER J2</text>
<text x="44" y="261.9">J2 OUTPUT SHAFT</text>
<text x="106" y="258.4">J2 shaft spacer</text>
<text x="106" y="261.9">J2 output shaft</text>
<text x="284" y="258.4">1</text>
<text x="284" y="261.9">1</text>
<text x="14" y="265.4">16</text>
<text x="14" y="268.9">17</text>
<text x="23" y="265.4">SUR-007</text>
<text x="23" y="268.9">SUR-047</text>
<text x="44" y="265.4">DRIVE HOUSING</text>
<text x="44" y="268.9">BEARING 6806</text>
<text x="106" y="265.4">J2 drive cartridge housing</text>
<text x="106" y="268.9">Ball bearing 6806</text>
<text x="284" y="265.4">1</text>
<text x="284" y="268.9">1</text>
<text x="302" y="267.5">Shoulder housing, J2 motor, pinion, drive ca</text>
<text x="372" y="267.5">Sheet 011</text>
<text x="14" y="272.4">18</text>
<text x="14" y="275.9">19</text>
<text x="23" y="272.4">SUR-068</text>
<text x="23" y="275.9">SUR-005</text>
<text x="44" y="272.4">DIN7984 M5x12</text>
<text x="44" y="275.9">SHOULDER HOUSING</text>
<text x="106" y="272.4">Socket head cap screw DIN 7984 low head M5 x 12</text>
<text x="106" y="275.9">Shoulder housing (J2)</text>
<text x="284" y="272.4">8</text>
<text x="284" y="275.9">1</text>
<text x="302" y="275.5">SUR340 robot arm · worldofengineerin</text>
<text x="372" y="275.5">Scale 1:2.5 A3</text>
<text x="14" y="279.4">20</text>
<text x="23" y="279.4">SUR-056</text>
<text x="44" y="279.4">CABLE GLAND</text>
<text x="106" y="279.4">Cable gland PG7</text>
<text x="284" y="279.4">1</text>
<text x="14" y="282.9">21</text>
<text x="23" y="282.9">SUR-065</text>
<text x="44" y="282.9">ISO4762 M6x25</text>
<text x="106" y="282.9">Socket head cap screw ISO 4762 M6 x 25</text>
<text x="230" y="284">Units mm · First-angle projection (ISO 128-30) · ISO 2768-</text>
<text x="284" y="282.9">6</text>
<text x="297.4" y="284">m</text>
<text x="302" y="283.5">MUST Mechatronics team project</text>
<text x="372" y="283.5">2026-11-24 Rev C</text>
</g>
</svg>
